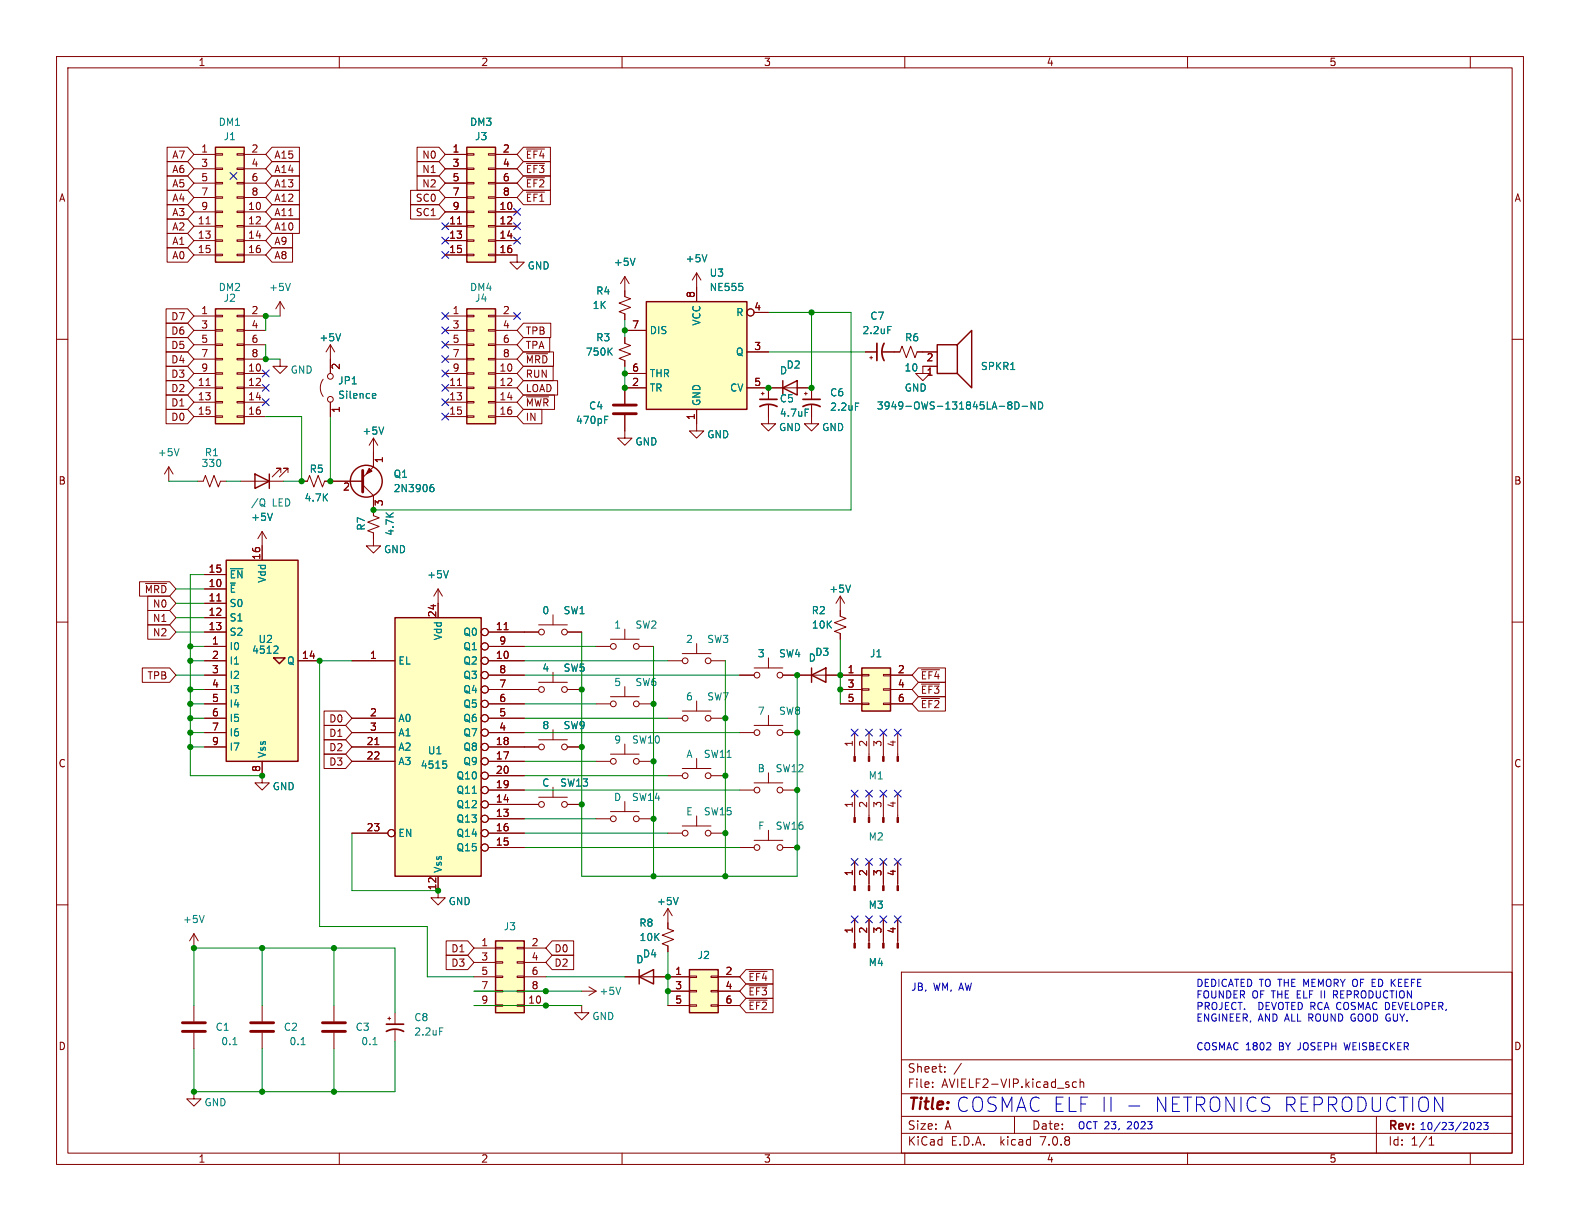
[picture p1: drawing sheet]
<svg xmlns="http://www.w3.org/2000/svg" width="279mm" height="216mm" viewBox="0 0 279 216" stroke-linecap="round" stroke-linejoin="round" font-family="sans-serif">
<path d="M0 0h279.4v215.9h-279.4z" fill="#fff" stroke="#fff" stroke-width=".18"/>
<g fill="none" stroke="#840000" stroke-width=".18">
<path d="M10 10h259.4v195.9h-259.4zM12 12h255.4v191.9h-255.4zM60 10v2M110 10v2M160 10v2M210 10v2M260 10v2M10 60h2M267.4 60h2M153 62.2h2.1M153.8 63.2h.5M154.1 63v.5"/>
<path d="M156.1 62.2h3l.4-1 .8 2 .7-2 .8 2 .4-1h1M163.2 64.8v1.2h1.3l-1.3 1.3-1.3-1.3h1.3M10 110h2M267.4 110h2M10 160h2M267.4 160h2M159.4 171.9h108v32h-108zM159.4 197.4h108M159.4 193.4h108M159.4 187.4h108M164.9 192.1v.2M164.9 191.4v.1"/>
<path d="M167.1 189.4v.2M167.1 188.7v.1M170 188l-1.3 1.9M179.4 197.4v3M190.4 191.4l-.5-.1-.3 .3v.4l.2 .2h.6M191 191.4l.2-.1 .4 .1v.9M191 190.8v1.5M243.4 197.4v6.5M60 203.9v2M110 203.9v2M159.4 200.4h108M160 203.9v2"/>
<path d="M210 203.9v2M252.7 202.5h.9M252.7 201.4l.4-.4v1.5M260 203.9v2"/>
</g>
<path d="M155.1 60.7v3.1M156.3 60.7a3.2 3.2 0 0 0 0 3.1" fill="none" stroke="#840000" stroke-width=".3"/>
<path d="M157 57.7h.6" fill="none" stroke="#008484" stroke-width=".18"/>
<path d="M40 99.1h12.7v35.5h-12.7z" fill="#ffffc2" stroke="#ffffc2" stroke-width=".18"/>
<path d="M48.4 116.3h2l-1 1z" fill="#ffffc2"/>
<g fill="none" stroke="#840000" stroke-width=".25">
<path d="M38.1 26h5.1v20.4h-5.1zM82.5 26h5.1v20.4h-5.1zM38.1 54.6h5.1v20.3h-5.1zM82.5 54.6h5.1v20.3h-5.1zM114.3 53.3h17.8v19.1h-17.8zM138.4 68.6l2.6-1.3v2.6zM138.4 67.3v2.6M165.7 61h3.6v5h-3.6zM169.3 61l2.5-2.6v10.2l-2.5-2.6M40 99.1h12.7v35.5h-12.7zM45.1 83.8l2.5 1.3-2.5 1.3zM47.6 83.8v2.6"/>
<path d="M48.4 116.3h2l-1 1zM69.8 109.2h15.3v45.7h-15.3zM143.5 119.4l2.5-1.3v2.6zM143.5 118.1v2.6M152.4 118.1h5.1v7.6h-5.1zM87.6 166.4h5.1v12.7h-5.1zM113 172.7l2.6-1.2v2.5zM113 171.5v2.5M121.9 171.5h5.1v7.6h-5.1z"/>
<circle cx="64.8" cy="85.1" r="2.82"/>
</g>
<g fill="none" stroke="#840000" stroke-width=".18">
<path d="M29.5 36.2h3.7l1.1 1.3-1.1 1.2h-3.7zM29.5 33.7h3.7l1.1 1.2-1.1 1.3h-3.7zM29.5 31.1h3.7l1.1 1.3-1.1 1.3h-3.7zM29.5 26h3.7l1.1 1.3-1.1 1.3h-3.7zM29.5 28.6h3.7l1.1 1.2-1.1 1.3h-3.7zM29.5 38.7h3.7l1.1 1.3-1.1 1.3h-3.7zM34.3 27.3h3.8M34.3 37.5h3.8M34.3 29.8h3.8M34.3 32.4h3.8M34.3 34.9h3.8M36.4 39.6h.8"/>
<path d="M38.1 39.9h1.3v.2h-1.3zM38.1 37.3h1.3v.3h-1.3zM38.1 34.8h1.3v.3h-1.3zM38.1 32.3h1.3v.2h-1.3zM38.1 29.7h1.3v.3h-1.3zM38.1 27.2h1.3v.2h-1.3zM41.9 39.9h1.3v.2h-1.3zM41.9 37.3h1.3v.3h-1.3zM41.9 34.8h1.3v.3h-1.3zM41.9 32.3h1.3v.2h-1.3zM41.9 29.7h1.3v.3h-1.3zM41.9 27.2h1.3v.2h-1.3z"/>
<path d="M43.2 27.3h3.8M43.2 37.5h3.8M43.2 29.8h3.8M43.2 32.4h3.8M43.2 34.9h3.8M48.1 36.2h4.8v2.5h-4.8l-1.1-1.2zM48.1 38.7h4.8v2.6h-4.8l-1.1-1.3zM48.1 26h4.8v2.6h-4.8l-1.1-1.3zM48.1 28.6h4.8v2.5h-4.8l-1.1-1.3zM48.1 33.7h4.8v2.5h-4.8l-1.1-1.3zM48.1 31.1h4.8v2.6h-4.8l-1.1-1.3zM72.6 33.7h5l1.1 1.2-1.1 1.3h-5z"/>
<path d="M72.6 36.2h5l1.1 1.3-1.1 1.2h-5zM73.8 26h3.8l1.1 1.3-1.1 1.3h-3.8zM73.8 28.6h3.8l1.1 1.2-1.1 1.3h-3.8zM73.8 31.1h3.8l1.1 1.3-1.1 1.3h-3.8zM78.7 27.3h3.8M78.7 37.5h3.8M78.7 29.8h3.8M78.7 32.4h3.8M78.7 34.9h3.8M80.9 39.6h.7M82.5 39.9h1.3v.2h-1.3zM82.5 37.3h1.3v.3h-1.3z"/>
<path d="M82.5 34.8h1.3v.3h-1.3zM82.5 32.3h1.3v.2h-1.3zM82.5 29.7h1.3v.3h-1.3zM82.5 27.2h1.3v.2h-1.3zM86.4 39.9h1.2v.2h-1.2zM86.4 37.3h1.2v.3h-1.2zM86.4 34.8h1.2v.3h-1.2zM86.4 32.3h1.2v.2h-1.2zM86.4 29.7h1.2v.3h-1.2zM86.4 27.2h1.2v.2h-1.2zM87.6 27.3h3.8M87.6 37.5h3.8"/>
<path d="M87.6 29.8h3.8M87.6 32.4h3.8M87.6 34.9h3.8M92.6 33.7h4.7v2.5h-4.7l-1.2-1.3zM92.6 31.1h4.7v2.6h-4.7l-1.2-1.3zM92.6 26h4.7v2.6h-4.7l-1.2-1.3zM92.6 28.6h4.7v2.5h-4.7l-1.2-1.3zM93.1 34h3.2M93.1 31.4h3.2M93.1 26.4h3.2M93.1 28.9h3.2M29.4 57.1h3.8l1.1 1.3-1.1 1.3h-3.8z"/>
<path d="M29.4 59.7h3.8l1.1 1.3-1.1 1.2h-3.8zM29.4 54.6h3.8l1.1 1.3-1.1 1.3h-3.8zM29.5 41.3h3.7l1.1 1.2-1.1 1.3h-3.7zM29.5 43.8h3.7l1.1 1.3-1.1 1.3h-3.7zM34.3 40h3.8M34.3 42.5h3.8M34.3 45.1h3.8M34.3 55.9h3.8M34.3 58.4h3.8M38.1 45h1.3v.2h-1.3zM38.1 42.4h1.3v.3h-1.3zM38.1 58.3h1.3v.2h-1.3z"/>
<path d="M38.1 55.8h1.3v.2h-1.3zM41.9 45h1.3v.2h-1.3zM41.9 42.4h1.3v.3h-1.3zM41.9 58.3h1.3v.2h-1.3zM41.9 55.8h1.3v.2h-1.3zM43.2 40h3.8M43.2 42.5h3.8M43.2 45.1h3.8M43.2 55.9h3.8M43.2 58.4h3.8M48.1 43.8h3.6v2.6h-3.6l-1.1-1.3zM48.1 41.3h3.6v2.5h-3.6l-1.1-1.3z"/>
<path d="M49.5 53.3l-.7 1.3M49.5 53.3v2.6M49.5 53.3l.8 1.3M78.7 40h3.8M78.7 42.5h3.8M78.7 45.1h3.8M78.7 55.9h3.8M78.7 58.4h3.8M82.5 45h1.3v.2h-1.3zM82.5 42.4h1.3v.3h-1.3zM82.5 58.3h1.3v.2h-1.3zM82.5 55.8h1.3v.2h-1.3z"/>
<path d="M86.4 45h1.2v.2h-1.2zM86.4 42.4h1.2v.3h-1.2zM86.4 58.3h1.2v.2h-1.2zM86.4 55.8h1.2v.2h-1.2zM87.6 45.1h3.8v1.3h1.3l-1.3 1.2-1.2-1.2h1.2M87.6 40h3.8M87.6 42.5h3.8M87.6 55.9h3.8M87.6 58.4h3.8M92.6 57.1h4.8v2.6h-4.8l-1.2-1.3zM92.6 59.7h4.6v2.5h-4.6l-1.2-1.2zM110.5 48.9v3.6l1 .3-2 .8 2 .8-2 .7 1 .4v1"/>
<path d="M110.5 59.7v1l1 .4-2 .7 2 .8-2 .8 1 .4v1M110.5 58.4h3.8M110.5 48.9l.8 1.3M110.5 48.9l-.8 1.3M123.2 48.3v5M123.2 48.3l.8 1.2M123.2 48.3l-.8 1.2M133.3 55.2h2.6M29.4 72.4h3.8l1.1 1.3-1.1 1.2h-3.8zM29.4 69.8h3.8l1.1 1.3-1.1 1.3h-3.8zM29.4 62.2h3.8l1.1 1.3-1.1 1.3h-3.8zM29.4 67.3h3.8l1.1 1.3-1.1 1.3h-3.8z"/>
<path d="M29.4 64.8h3.8l1.1 1.2-1.1 1.3h-3.8zM34.3 68.6h3.8M34.3 66h3.8M34.3 71.1h3.8M34.3 73.7h3.8M34.3 61h3.8M34.3 63.5h3.8M36.4 68.2h.8M38.1 73.5h1.3v.3h-1.3zM38.1 71h1.3v.2h-1.3zM38.1 68.5h1.3v.2h-1.3zM38.1 65.9h1.3v.3h-1.3z"/>
<path d="M38.1 63.4h1.3v.2h-1.3zM38.1 60.8h1.3v.3h-1.3zM41.9 73.5h1.3v.3h-1.3zM41.9 71h1.3v.2h-1.3zM41.9 68.5h1.3v.2h-1.3zM41.9 65.9h1.3v.3h-1.3zM41.9 63.4h1.3v.2h-1.3zM41.9 60.8h1.3v.3h-1.3zM43.2 68.6h3.8M43.2 66h3.8M43.2 71.1h3.8M43.2 73.7h3.8"/>
<path d="M43.2 61h3.8M43.2 63.5h3.8M49.5 63.5v1.3h1.3l-1.3 1.2-1.2-1.2h1.2M57.1 67.1a2.54 2.54 0 0 0 0 3M58.4 61v5M58.4 71.1v2.6M58.4 61l.8 1.2M58.4 61l-.7 1.2M66 77.5v5.1l-1.9 1.9M66 77.5l.8 1.2M66 77.5l-.7 1.2M78.7 68.6h3.8"/>
<path d="M78.7 66h3.8M78.7 71.1h3.8M78.7 73.7h3.8M78.7 61h3.8M78.7 63.5h3.8M80.9 68.2h.7M82.5 73.5h1.3v.3h-1.3zM82.5 71h1.3v.2h-1.3zM82.5 68.5h1.3v.2h-1.3zM82.5 65.9h1.3v.3h-1.3zM82.5 63.4h1.3v.2h-1.3zM82.5 60.8h1.3v.3h-1.3z"/>
<path d="M86.4 73.5h1.2v.3h-1.2zM86.4 71h1.2v.2h-1.2zM86.4 68.5h1.2v.2h-1.2zM86.4 65.9h1.2v.3h-1.2zM86.4 63.4h1.2v.2h-1.2zM86.4 60.8h1.2v.3h-1.2zM87.6 68.6h3.8M87.6 66h3.8M87.6 71.1h3.8M87.6 73.7h3.8M87.6 61h3.8M87.6 63.5h3.8"/>
<path d="M92.6 69.8h5.5v2.6h-5.5l-1.2-1.3zM92.6 64.8h5.2v2.5h-5.2l-1.2-1.3zM92.6 72.4h3.2v2.5h-3.2l-1.2-1.2zM92.6 67.3h6v2.6h-6l-1.2-1.3zM92.6 62.2h5.3v2.6h-5.3l-1.2-1.3zM93.1 70.2h3.9M93.1 62.5h3.7M110.5 73.4v4.1h1.3l-1.3 1.2-1.3-1.2h1.3M110.5 66h3.8M114.3 68.6h-3.8v2.8M123.2 72.4v3.8h1.3l-1.3 1.3-1.3-1.3h1.3M132.1 62.2h3.8"/>
<path d="M132.1 68.6h11.4v2M134.6 69.6h.5M134.9 69.3v.6M135.9 71.6v3.3h1.3l-1.3 1.3-1.3-1.3h1.3M135.9 68.6v2M142.2 69.6h.5M142.5 69.3v.6M143.5 71.6v3.3h1.3l-1.3 1.3-1.3-1.3h1.3M153 62.2h2.1M156.1 62.2h3M162.2 62.2h3.5M163.2 64.8h2.5"/>
<path d="M29.8 82.6l.8 1.2M29.8 82.6v2.5M29.8 82.6l-.7 1.2M34.9 85.1h1l.4-1 .8 2 .7-2 .8 2 .4-1h1M42.5 85.1h7.7M46.4 94v5.1M46.4 94l.7 1.3M46.4 94l-.8 1.3M49.7 83.6v-.8h-.8h.8l-1.6 1.5M50.9 83.6v-.8h-.7h.7l-1.5 1.5M53.3 85.1h1.1l.3-1 .8 2 .8-2 .7 2 .4-1h6.7M64.1 85.7l1.9 1.9v3.6l1.1 .4-2.1 .7 2.1 .8-2.1 .8 1 .3v2.3h1.3l-1.3 1.3-1.2-1.3h1.2"/>
<path d="M24.7 102.9h5.3l1.1 1.2-1.1 1.3h-5.3zM25.2 118.1h4.8l1.1 1.3-1.1 1.3h-4.8zM25.7 103.2h3.8M26.1 107.9h3.9l1.1 1.3-1.1 1.3h-3.9zM26.1 105.4h3.9l1.1 1.3-1.1 1.3h-3.9zM26.1 110.5h3.9l1.1 1.3-1.1 1.2h-3.9zM36.2 114.3h3.8M36.2 104.1h3.8M36.2 106.7h3.8M36.2 109.2h3.8M36.2 111.8h3.8M36.2 116.8h3.8"/>
<path d="M36.2 101.6h3.8M36.2 119.4h3.8M38.3 106.3h.8M52.7 116.8h3.8M62.2 116.8h7.6M77.5 104.1l.7 1.3M77.5 104.1v5.1M77.5 104.1l-.8 1.3M86.4 114.3h6.3M86.4 111.8h8.8M86.4 116.8h6.3M86.4 119.4h6.3"/>
<path d="M89.1 111.3h.8M95.2 110.5h5.1M97.8 108.7v1.8M97.8 118.9v1.8M100.3 111.8h2.6M105.4 114.3h2.5M107.9 113h5.1M110.5 111.3v1.7M113 114.3h2.6M118.1 116.8h2.5M120.6 115.6h5.1M123.2 113.8v1.8"/>
<path d="M125.7 116.8h2.6M130.8 119.4h2.5M133.3 118.1h5.1M135.9 116.3v1.8M138.4 119.4h14M148.6 105.4v3.6l1 .3-2 .8 2 .8-2 .7 1 .4v1M148.6 105.4l.8 1.3M148.6 105.4l-.8 1.3M152.4 119.3h1.3v.2h-1.3zM156.2 119.3h1.3v.2h-1.3zM157.5 119.4h3.8M162.4 118.1h4.8v2.6h-4.8l-1.1-1.3z"/>
<path d="M162.9 118.4h3.2M36.2 121.9h3.8M36.2 124.5h3.8M36.2 127h3.8M36.2 129.5h3.8M36.2 132.1h3.8M46.4 134.6v3.8h1.2l-1.2 1.3-1.3-1.3h1.3M57.3 128.3h3.8l1.1 1.2-1.1 1.3h-3.8zM57.3 125.7h3.8l1.1 1.3-1.1 1.3h-3.8zM57.3 133.3h3.8l1.1 1.3-1.1 1.3h-3.8zM57.3 130.8h3.8l1.1 1.3-1.1 1.3h-3.8zM62.2 127h7.6"/>
<path d="M62.2 129.5h7.6M62.2 132.1h7.6M62.2 134.6h7.6M66.3 131.7h.7M86.4 121.9h8.8M86.4 124.5h6.3M86.4 127h6.3M86.4 129.5h6.3M86.4 132.1h8.8M86.4 134.6h6.3M86.4 139.7h6.3M86.4 137.2h6.3"/>
<path d="M95.2 120.7h5.1M95.2 130.8h5.1M97.8 129v1.8M97.8 139.2v1.8M100.3 121.9h2.6M100.3 132.1h2.6M105.4 124.5h2.5M105.4 134.6h2.5M107.9 133.4h5.1M107.9 123.2h5.1M110.5 121.4v1.8M110.5 131.6v1.8"/>
<path d="M113 124.5h2.6M113 134.6h2.6M118.1 127h2.5M118.1 137.2h2.5M120.6 135.9h5.1M120.6 125.7h5.1M123.2 124v1.7M123.2 134.1v1.8M125.7 127h2.6M125.7 137.2h2.6M130.8 129.5h2.5M130.8 139.7h2.5"/>
<path d="M133.3 128.3h5.1M133.3 138.4h5.1M135.9 126.5v1.8M135.9 136.7v1.7M138.4 129.5h2.6M138.4 139.7h2.6M148.6 121.9h3.8M148.6 124.5h3.8M151.1 129.5v4.3M152.4 124.3h1.3v.3h-1.3zM152.4 121.8h1.3v.2h-1.3zM153.7 129.5v4.3"/>
<path d="M156.2 124.3h1.3v.3h-1.3zM156.2 121.8h1.3v.2h-1.3zM156.2 129.5v4.3M157.5 121.9h3.8M157.5 124.5h3.8M158.7 129.5v4.3M162.4 120.6h4.8v2.6h-4.8l-1.1-1.3zM162.4 123.2h4.8v2.5h-4.8l-1.1-1.2zM162.9 121h3.2M162.9 123.5h3.2M62.2 147.3h6.4M77.5 154.9v3.9h1.2l-1.2 1.2-1.3-1.2h1.3"/>
<path d="M86.4 144.8h6.3M86.4 142.2h8.8M86.4 149.9h6.3M86.4 147.3h6.3M95.2 141h5.1M100.3 142.2h2.6M105.4 144.8h2.5M107.9 143.5h5.1M110.5 141.7v1.8M113 144.8h2.6M118.1 147.3h2.5M120.6 146.1h5.1"/>
<path d="M123.2 144.3v1.8M125.7 147.3h2.6M130.8 149.9h2.5M133.3 148.6h5.1M135.9 146.8v1.8M138.4 149.9h2.6M151.1 140.3v4.3M151.1 152.4v4.2M153.7 140.3v4.3M153.7 152.4v4.2M156.2 140.3v4.3M156.2 152.4v4.2"/>
<path d="M158.7 140.3v4.3M158.7 152.4v4.2M34.3 165.1v2.5M34.3 177.8v2.8M34.3 165.1l.8 1.3M34.3 165.1l-.8 1.3M46.4 177.8v2.8M59.1 177.8v2.8M68.8 179.8v.5M69.8 179.1v2M78.9 168.9h3.8l1.1 1.3-1.1 1.3h-3.8zM78.9 166.4h3.8l1.1 1.2-1.1 1.3h-3.8z"/>
<path d="M83.8 172.7h3.8M83.8 175.3h3.8M83.8 177.8h3.8M83.8 167.6h3.8M83.8 170.2h3.8M87.6 177.7h1.3v.2h-1.3zM87.6 175.1h1.3v.3h-1.3zM87.6 172.6h1.3v.2h-1.3zM87.6 170.1h1.3v.2h-1.3zM87.6 167.5h1.3v.3h-1.3zM91.4 177.7h1.3v.2h-1.3zM91.4 175.1h1.3v.3h-1.3z"/>
<path d="M91.4 172.6h1.3v.2h-1.3zM91.4 170.1h1.3v.2h-1.3zM91.4 167.5h1.3v.3h-1.3zM92.7 172.7h3.8M92.7 175.3h3.8M92.7 177.8h3.8M92.7 167.6h3.8M92.7 170.2h3.8M97.6 166.4h3.8v2.5h-3.8l-1.1-1.3zM97.6 168.9h3.8v2.6h-3.8l-1.1-1.3zM102.9 177.8v1.3h1.2l-1.2 1.2-1.3-1.2h1.3M102.9 175.3h2.5"/>
<path d="M104.1 174.5l1.3 .8M105.4 175.3l-1.3 .7M110.5 172.7h11.4M118.1 160.7v3.5l1 .4-2 .8 2 .7-2 .8 1 .4v1M118.1 175.3h3.8M118.1 177.8h3.8M118.1 160.7l.8 1.2M118.1 160.7l-.8 1.2M121.9 177.7h1.3v.2h-1.3zM121.9 175.1h1.3v.3h-1.3zM121.9 172.6h1.3v.2h-1.3zM125.7 177.7h1.3v.2h-1.3z"/>
<path d="M125.7 175.1h1.3v.3h-1.3zM125.7 172.6h1.3v.2h-1.3zM127 172.7h3.8M127 175.3h3.8M127 177.8h3.8M131.9 171.4h4.8v2.6h-4.8l-1.1-1.3zM131.9 174h4.8v2.5h-4.8l-1.1-1.2zM131.9 176.5h4.8v2.6h-4.8l-1.1-1.3zM132.5 171.8h3.2M132.5 174.3h3.2M132.5 176.8h3.2M151.1 162.6v4.2"/>
<path d="M153.7 162.6v4.2M156.2 162.6v4.2M158.7 162.6v4.2M34.3 193v1.3h1.3l-1.3 1.3-1.3-1.3h1.3M34.3 182.6v2.8M46.4 182.6v2.8M59.1 182.6v2.8M68.6 180.1h.5M69.8 182.1v2.1"/>
<circle cx="132.7" cy="55.2" r=".63"/>
<circle cx="58.4" cy="70.6" r=".51"/>
<circle cx="58.4" cy="66.5" r=".51"/>
<circle cx="85.7" cy="116.8" r=".63"/>
<circle cx="85.7" cy="114.3" r=".63"/>
<circle cx="85.7" cy="119.4" r=".63"/>
<circle cx="85.7" cy="111.8" r=".63"/>
<circle cx="95.8" cy="111.8" r=".51"/>
<circle cx="99.8" cy="111.8" r=".51"/>
<circle cx="108.5" cy="114.3" r=".51"/>
<circle cx="112.5" cy="114.3" r=".51"/>
<circle cx="121.2" cy="116.8" r=".51"/>
<circle cx="125.2" cy="116.8" r=".51"/>
<circle cx="133.9" cy="119.4" r=".51"/>
<circle cx="137.9" cy="119.4" r=".51"/>
<circle cx="85.7" cy="124.5" r=".63"/>
<circle cx="85.7" cy="127" r=".63"/>
<circle cx="85.7" cy="121.9" r=".63"/>
<circle cx="85.7" cy="129.5" r=".63"/>
<circle cx="85.7" cy="132.1" r=".63"/>
<circle cx="85.7" cy="137.2" r=".63"/>
<circle cx="85.7" cy="134.6" r=".63"/>
<circle cx="85.7" cy="139.7" r=".63"/>
<circle cx="95.8" cy="132.1" r=".51"/>
<circle cx="95.8" cy="121.9" r=".51"/>
<circle cx="99.8" cy="121.9" r=".51"/>
<circle cx="99.8" cy="132.1" r=".51"/>
<circle cx="108.5" cy="124.5" r=".51"/>
<circle cx="108.5" cy="134.6" r=".51"/>
<circle cx="112.5" cy="124.5" r=".51"/>
<circle cx="112.5" cy="134.6" r=".51"/>
<circle cx="121.2" cy="127" r=".51"/>
<circle cx="121.2" cy="137.2" r=".51"/>
<circle cx="125.2" cy="127" r=".51"/>
<circle cx="125.2" cy="137.2" r=".51"/>
<circle cx="133.9" cy="129.5" r=".51"/>
<circle cx="133.9" cy="139.7" r=".51"/>
<circle cx="137.9" cy="129.5" r=".51"/>
<circle cx="137.9" cy="139.7" r=".51"/>
<circle cx="69.2" cy="147.3" r=".63"/>
<circle cx="85.7" cy="142.2" r=".63"/>
<circle cx="85.7" cy="144.8" r=".63"/>
<circle cx="85.7" cy="149.9" r=".63"/>
<circle cx="85.7" cy="147.3" r=".63"/>
<circle cx="95.8" cy="142.2" r=".51"/>
<circle cx="99.8" cy="142.2" r=".51"/>
<circle cx="108.5" cy="144.8" r=".51"/>
<circle cx="112.5" cy="144.8" r=".51"/>
<circle cx="121.2" cy="147.3" r=".51"/>
<circle cx="125.2" cy="147.3" r=".51"/>
<circle cx="133.9" cy="149.9" r=".51"/>
<circle cx="137.9" cy="149.9" r=".51"/>
</g>
<g fill="none" stroke="#008484" stroke-width=".18">
<path d="M51.3 50.1l-.4 1.3M60.2 59l-.4 1.3M112.3 45.7l-.4 1.2M125 45l-.4 1.3M131.3 50.7v.6M157 57.7h.6M31.7 79.3l-.5 1.3M66 69.6h.4l.1 .3-.7 .1M66.4 70.4h-.4M67.9 75.5l-.5 1.3M106.9 74.2h.4M106.9 73.6h.6"/>
<path d="M107.7 62.1l.6 .7M108.3 61.5l-.8 .8M142.4 72.3h.6M151.3 71.3h.6M178.7 65.3h.8M178.8 71.1l.1 .2-.1 .2M178.8 71.7l.1 .2-.1 .4M179.5 71.1a.64 .64 0 0 1 .7 .6 .64 .64 0 0 1-.7 .6zM180.8 71.9h.9M183.1 71.1v1.2l-.8-1.2v1.2M183.7 71.1a.64 .64 0 0 1 .7 .6 .64 .64 0 0 1-.7 .6zM46.6 88.3a.9 .9 0 0 1 0 1.1l.3 .2"/>
<path d="M48.2 90.7l-.5 1.3M76.1 86.2h.4l.2 .2-.1 .5h-.5M76.6 85.7l-.4 .1M40.7 100.6h2.3M48.9 114.2l.3 .3-.1 .3-.7 .7h.8M79.3 100.9l-.4 1.3M150.4 103.4l-.4 1.3M78.3 134.6h.6M78.8 135l.2 .3v.3l-.2 .2M119.9 158.7l-.4 1.3M36.1 161.9l-.4 1.2M109.8 174.6l-.5 1.2"/>
<path d="M41.2 184.7h.7M53.2 184.7h.8M65.9 184.7h.8M77.7 181.8h.6"/>
</g>
<path d="M134.4 71.9a3.2 3.2 0 0 1 3 0M134.4 70.6h3M142 71.9a3.2 3.2 0 0 1 3 0M142 70.6h3M68.3 182.4a3.2 3.2 0 0 1 3.1 0M68.3 181.1h3.1" fill="none" stroke="#840000" stroke-width=".3"/>
<g fill="#ffffc2" stroke="#ffffc2" stroke-width=".18">
<path d="M152.4 118.1h5.1v7.6h-5.1z"/>
<path d="M38.1 26h5.1v20.4h-5.1z"/>
<path d="M38.1 54.6h5.1v20.3h-5.1z"/>
<path d="M82.5 26h5.1v20.4h-5.1z"/>
<path d="M114.3 53.3h17.8v19.1h-17.8z"/>
<path d="M121.9 171.5h5.1v7.6h-5.1z"/>
<path d="M82.5 54.6h5.1v20.3h-5.1z"/>
<path d="M69.8 109.2h15.3v45.7h-15.3z"/>
<path d="M87.6 166.4h5.1v12.7h-5.1z"/>
</g>
<g fill="#840000" stroke="#840000" stroke-width=".18">
<path d="M158.6 133.8h.3v.8h-.3z"/>
<path d="M156.1 133.8h.2v.8h-.2z"/>
<path d="M153.5 133.8h.3v.8h-.3z"/>
<path d="M151 133.8h.3v.8h-.3z"/>
<path d="M158.6 156.6h.3v.9h-.3z"/>
<path d="M156.1 156.6h.2v.9h-.2z"/>
<path d="M153.5 156.6h.3v.9h-.3z"/>
<path d="M151 156.6h.3v.9h-.3z"/>
<path d="M158.6 166.8h.3v.8h-.3z"/>
<path d="M156.1 166.8h.2v.8h-.2z"/>
<path d="M153.5 166.8h.3v.8h-.3z"/>
<path d="M151 166.8h.3v.8h-.3z"/>
<path d="M158.6 144.6h.3v.8h-.3z"/>
<path d="M156.1 144.6h.2v.8h-.2z"/>
<path d="M153.5 144.6h.3v.8h-.3z"/>
<path d="M151 144.6h.3v.8h-.3z"/>
<path d="M65.3 82.8l.5 .5-1 .5z"/>
</g>
<path d="M108.5 71.6h4M108.5 73.2h4M64.1 83.2v3.8M32.3 180.8h4M32.3 182.4h4M44.3 180.8h4.1M44.3 182.4h4.1M57 180.8h4.1M57 182.4h4.1" fill="none" stroke="#840000" stroke-width=".51"/>
<path d="M235.8 175.2v1.3M235.8 175.9h.5M199.6 195.6h1.9M224 185.6h.7M224.7 184.5v.4M260.3 198.5a.68 .68 0 0 1 .4 .6 .68 .68 0 0 1-.4 .6M261.2 198.6l.5-.1 .2 .3-.7 .9h.7M262.4 198.5h.7l-.4 .5 .4 .1v.5l-.2 .1-.5-.1" fill="none" stroke="#0000c2" stroke-width=".18"/>
<g fill="none" stroke="#008400" stroke-width=".18">
<path d="M49.5 55.9h-2.5v2.5M110.5 56.5v3.2M135.9 55.2h14.6v35h-84.5M143.5 55.2v13.4M47 73.7h6.3v11.4h-3.1M47 61v2.5h2.5M58.4 73.7v11.4M110.5 64.8v3.8M135.9 62.2h17.1M29.8 85.1h5.1M40 85.1h2.5M31.1 119.4h5.1"/>
<path d="M31.1 109.2h5.1M31.1 106.7h5.1M31.1 111.8h5.1M31.1 104.1h5.1M33.7 116.8h2.5M33.7 114.3h2.5M36.2 101.6h-2.5v35.6h12.7M62.2 116.8h-5.7v47h19.1v8.9h8.2M92.7 116.8h25.4M92.7 114.3h12.7M92.7 119.4h38.1M102.9 111.8v43.1h38.1v-35.5"/>
<path d="M115.6 114.3v40.6M128.3 116.8v38.1M148.6 113v11.5M33.7 121.9h2.5M33.7 124.5h2.5M33.7 129.5h2.5M33.7 132.1h2.5M33.7 127h2.5M92.7 137.2h25.4M92.7 124.5h12.7M92.7 129.5h38.1M92.7 127h25.4"/>
<path d="M92.7 139.7h38.1M92.7 134.6h12.7M62.2 147.3v10.2h15.3M92.7 149.9h38.1M92.7 147.3h25.4M92.7 144.8h12.7M34.3 177.8v-10.2h35.5v11.5M46.4 167.6v10.2M59.1 167.6v10.2M83.8 175.3h19.1M83.8 177.8h19.1M96.5 172.7h14"/>
<path d="M118.1 168.3v9.5M46.4 185.4v7.6M59.1 185.4v7.6M69.8 184.2v8.8h-35.5v-7.6"/>
</g>
<g fill="none" stroke="#000084" stroke-width=".18">
<path d="M40.7 30.5l1.2 1.2M41.9 30.5l-1.2 1.2M78.1 39.4l1.2 1.2M79.3 39.4l-1.2 1.2M90.8 36.9l1.2 1.2M90.8 39.4l1.2 1.2M92 36.9l-1.2 1.2M92 39.4l-1.2 1.2M78.1 57.8l1.2 1.2M78.1 41.9l1.2 1.3M78.1 44.5l1.2 1.2M78.1 55.3l1.2 1.2"/>
<path d="M79.3 57.8l-1.2 1.2M79.3 41.9l-1.2 1.3M79.3 44.5l-1.2 1.2M79.3 55.3l-1.2 1.2M90.8 41.9l1.2 1.3M90.8 55.3l1.2 1.2M92 41.9l-1.2 1.3M92 55.3l-1.2 1.2M46.4 65.4l1.2 1.2M46.4 68l1.2 1.2M46.4 70.5l1.2 1.2M47.6 65.4l-1.2 1.2"/>
<path d="M47.6 68l-1.2 1.2M47.6 70.5l-1.2 1.2M78.1 62.9l1.2 1.2M78.1 65.4l1.2 1.2M78.1 70.5l1.2 1.2M78.1 60.4l1.2 1.2M78.1 68l1.2 1.2M78.1 73.1l1.2 1.2M79.3 62.9l-1.2 1.2M79.3 65.4l-1.2 1.2M79.3 70.5l-1.2 1.2M79.3 60.4l-1.2 1.2"/>
<path d="M79.3 68l-1.2 1.2M79.3 73.1l-1.2 1.2M150.5 128.9l1.2 1.2M150.5 139.7l1.2 1.2M151.7 128.9l-1.2 1.2M151.7 139.7l-1.2 1.2M153.1 139.7l1.2 1.2M153.1 128.9l1.2 1.2M154.3 139.7l-1.2 1.2M154.3 128.9l-1.2 1.2M155.6 139.7l1.2 1.2M155.6 128.9l1.2 1.2"/>
<path d="M156.8 139.7l-1.2 1.2M156.8 128.9l-1.2 1.2M158.1 139.7l1.3 1.2M158.1 128.9l1.3 1.2M159.4 139.7l-1.3 1.2M159.4 128.9l-1.3 1.2M150.5 151.8l1.2 1.2M151.7 151.8l-1.2 1.2M153.1 151.8l1.2 1.2M154.3 151.8l-1.2 1.2M155.6 151.8l1.2 1.2M156.8 151.8l-1.2 1.2"/>
<path d="M158.1 151.8l1.3 1.2M159.4 151.8l-1.3 1.2M150.5 162l1.2 1.2M151.7 162l-1.2 1.2M153.1 162l1.2 1.2M154.3 162l-1.2 1.2M155.6 162l1.2 1.2M156.8 162l-1.2 1.2M158.1 162l1.3 1.2M159.4 162l-1.3 1.2"/>
</g>
<g fill="#008400" stroke="#008400" stroke-width=".18">
<circle cx="33.7" cy="116.8" r=".46"/>
<circle cx="33.7" cy="114.3" r=".46"/>
<circle cx="53.3" cy="85.1" r=".46"/>
<circle cx="58.4" cy="85.1" r=".46"/>
<circle cx="66" cy="90.2" r=".46"/>
<circle cx="56.5" cy="116.8" r=".46"/>
<circle cx="46.4" cy="167.6" r=".46"/>
<circle cx="34.3" cy="167.6" r=".46"/>
<circle cx="46.4" cy="137.2" r=".46"/>
<circle cx="33.7" cy="132.1" r=".46"/>
<circle cx="33.7" cy="121.9" r=".46"/>
<circle cx="33.7" cy="124.5" r=".46"/>
<circle cx="33.7" cy="129.5" r=".46"/>
<circle cx="33.7" cy="127" r=".46"/>
<circle cx="118.1" cy="175.3" r=".46"/>
<circle cx="96.5" cy="177.8" r=".46"/>
<circle cx="110.5" cy="58.4" r=".46"/>
<circle cx="47" cy="63.5" r=".46"/>
<circle cx="47" cy="55.9" r=".46"/>
<circle cx="59.1" cy="193" r=".46"/>
<circle cx="34.3" cy="193" r=".46"/>
<circle cx="46.4" cy="193" r=".46"/>
<circle cx="59.1" cy="167.6" r=".46"/>
<circle cx="135.9" cy="68.6" r=".46"/>
<circle cx="110.5" cy="66" r=".46"/>
<circle cx="141" cy="119.4" r=".46"/>
<circle cx="148.6" cy="119.4" r=".46"/>
<circle cx="110.5" cy="68.6" r=".46"/>
<circle cx="128.3" cy="154.9" r=".46"/>
<circle cx="77.5" cy="157.5" r=".46"/>
<circle cx="102.9" cy="132.1" r=".46"/>
<circle cx="102.9" cy="142.2" r=".46"/>
<circle cx="96.5" cy="175.3" r=".46"/>
<circle cx="141" cy="149.9" r=".46"/>
<circle cx="115.6" cy="134.6" r=".46"/>
<circle cx="128.3" cy="127" r=".46"/>
<circle cx="102.9" cy="121.9" r=".46"/>
<circle cx="115.6" cy="124.5" r=".46"/>
<circle cx="118.1" cy="172.7" r=".46"/>
<circle cx="128.3" cy="147.3" r=".46"/>
<circle cx="115.6" cy="154.9" r=".46"/>
<circle cx="115.6" cy="144.8" r=".46"/>
<circle cx="143.5" cy="55.2" r=".46"/>
<circle cx="143.5" cy="68.6" r=".46"/>
<circle cx="148.6" cy="121.9" r=".46"/>
<circle cx="141" cy="139.7" r=".46"/>
<circle cx="141" cy="129.5" r=".46"/>
<circle cx="128.3" cy="137.2" r=".46"/>
</g>
<g font-size="3.5" fill="#0000c2">
<text x="168.9" y="196.9">COSMAC ELF II -</text>
<text x="203.8" y="196.9">NETRONICS REPRODUCTION</text>
</g>
<text font-size="2.8" fill="#840000" x="160.4" y="196.8">Title:</text>
<g font-size="2.1" fill="#840000">
<text x="160.4" y="189.9">Sheet:</text>
<text x="160.4" y="192.6">File:</text>
<text x="166.5" y="192.6">AVIELF2-VIP.kicad_sch</text>
<text x="160.4" y="202.8">KiCad</text>
<text x="160.4" y="200">Size:</text>
<text x="167.1" y="200">A</text>
<text x="168.1" y="202.8">E.D.A.</text>
<text x="177" y="202.8">kicad</text>
<text x="182.4" y="200">Date:</text>
<text x="184.2" y="202.8">7.0.8</text>
<text x="245.4" y="200.2">Rev:</text>
<text x="245.4" y="202.8">Id:</text>
<text x="249.5" y="202.8">1/1</text>
</g>
<g font-size="1.8" fill="#840000">
<text x="35" y="11.9">1</text>
<text x="85" y="11.9">2</text>
<text x="135" y="11.9">3</text>
<text x="185" y="11.9">4</text>
<text x="235" y="11.9">5</text>
<text x="30.4" y="28.3">A7</text>
<text x="35.5" y="27.1">1</text>
<text x="35.5" y="29.6">3</text>
<text x="44.4" y="27.1">2</text>
<text x="44.4" y="29.6">4</text>
<text x="48.4" y="28.3">A15</text>
<text x="74.6" y="28.3">N0</text>
<text x="79.9" y="27.1">1</text>
<text x="79.9" y="29.6">3</text>
<text x="88.8" y="27.1">2</text>
<text x="88.8" y="29.6">4</text>
<text x="92.9" y="28.3">~{EF4}</text>
<text x="10.3" y="35.9">A</text>
<text x="30.4" y="35.9">A4</text>
<text x="30.4" y="33.3">A5</text>
<text x="30.4" y="30.8">A6</text>
<text x="35.5" y="32.1">5</text>
<text x="35.5" y="34.7">7</text>
<text x="44.4" y="32.1">6</text>
<text x="44.4" y="34.7">8</text>
<text x="48.4" y="30.8">A14</text>
<text x="48.4" y="35.9">A12</text>
<text x="48.4" y="33.3">A13</text>
<text x="73.4" y="35.9">SC0</text>
<text x="74.6" y="30.8">N1</text>
<text x="74.6" y="33.3">N2</text>
<text x="79.9" y="32.1">5</text>
<text x="79.9" y="34.7">7</text>
<text x="88.8" y="32.1">6</text>
<text x="88.8" y="34.7">8</text>
<text x="92.9" y="35.9">~{EF1}</text>
<text x="92.9" y="33.3">~{EF2}</text>
<text x="92.9" y="30.8">~{EF3}</text>
<text x="267.7" y="35.9">A</text>
<text x="30.4" y="38.4">A3</text>
<text x="30.4" y="41">A2</text>
<text x="34.9" y="39.8">11</text>
<text x="35.5" y="37.2">9</text>
<text x="43.8" y="37.2">10</text>
<text x="43.8" y="39.8">12</text>
<text x="48.4" y="38.4">A11</text>
<text x="48.4" y="41">A10</text>
<text x="73.4" y="38.4">SC1</text>
<text x="79.3" y="39.8">11</text>
<text x="79.9" y="37.2">9</text>
<text x="88.2" y="37.2">10</text>
<text x="88.2" y="39.8">12</text>
<text x="30.4" y="43.5">A1</text>
<text x="30.4" y="46">A0</text>
<text x="34.9" y="42.3">13</text>
<text x="34.9" y="44.8">15</text>
<text x="43.8" y="42.3">14</text>
<text x="43.8" y="44.8">16</text>
<text x="48.4" y="46">A8</text>
<text x="48.4" y="43.5">A9</text>
<text x="79.3" y="42.3">13</text>
<text x="79.3" y="44.8">15</text>
<text x="88.2" y="42.3">14</text>
<text x="88.2" y="44.8">16</text>
<text x="122.9" y="52.8" transform="rotate(-90 122.9 52.8)">8</text>
<text x="30.2" y="59.4">D6</text>
<text x="30.2" y="56.8">D7</text>
<text x="35.5" y="55.6">1</text>
<text x="35.5" y="58.2">3</text>
<text x="44.4" y="55.6">2</text>
<text x="44.4" y="58.2">4</text>
<text x="79.9" y="55.6">1</text>
<text x="79.9" y="58.2">3</text>
<text x="88.8" y="55.6">2</text>
<text x="88.8" y="58.2">4</text>
<text x="92.9" y="59.4">TPB</text>
<text x="111.7" y="58.2">7</text>
<text x="133.3" y="55">4</text>
<text x="30.2" y="64.5">D4</text>
<text x="30.2" y="61.9">D5</text>
<text x="35.5" y="60.7">5</text>
<text x="35.5" y="63.2">7</text>
<text x="35.5" y="65.8">9</text>
<text x="43.8" y="65.8">10</text>
<text x="44.4" y="60.7">6</text>
<text x="44.4" y="63.2">8</text>
<text x="60.4" y="65.5" transform="rotate(-90 60.4 65.5)">2</text>
<text x="79.9" y="60.7">5</text>
<text x="79.9" y="63.2">7</text>
<text x="79.9" y="65.8">9</text>
<text x="88.2" y="65.8">10</text>
<text x="88.8" y="60.7">6</text>
<text x="88.8" y="63.2">8</text>
<text x="92.9" y="64.5">~{MRD}</text>
<text x="92.9" y="61.9">TPA</text>
<text x="111.7" y="65.8">6</text>
<text x="133.3" y="62">3</text>
<text x="163.8" y="64.2">2</text>
<text x="30.2" y="69.5">D2</text>
<text x="30.2" y="67">D3</text>
<text x="34.9" y="68.3">11</text>
<text x="34.9" y="70.9">13</text>
<text x="43.8" y="68.3">12</text>
<text x="43.8" y="70.9">14</text>
<text x="79.3" y="68.3">11</text>
<text x="79.3" y="70.9">13</text>
<text x="88.2" y="68.3">12</text>
<text x="88.2" y="70.9">14</text>
<text x="92.9" y="67">RUN</text>
<text x="92.9" y="69.5">LOAD</text>
<text x="111.7" y="68.3">2</text>
<text x="133.3" y="68.3">5</text>
<text x="163.8" y="66.8">1</text>
<text x="30.2" y="74.6">D0</text>
<text x="30.2" y="72.1">D1</text>
<text x="34.9" y="73.4">15</text>
<text x="43.8" y="73.4">16</text>
<text x="60.4" y="73.1" transform="rotate(-90 60.4 73.1)">1</text>
<text x="79.3" y="73.4">15</text>
<text x="88.2" y="73.4">16</text>
<text x="92.9" y="72.1">~{MWR}</text>
<text x="92.9" y="74.6">IN</text>
<text x="122.9" y="74.4" transform="rotate(-90 122.9 74.4)">1</text>
<text x="68" y="82" transform="rotate(-90 68 82)">1</text>
<text x="10.3" y="85.9">B</text>
<text x="60.6" y="87.1">2</text>
<text x="68" y="89.6" transform="rotate(-90 68 89.6)">3</text>
<text x="267.7" y="85.9">B</text>
<text x="36.8" y="101.3">15</text>
<text x="46.1" y="99.1" transform="rotate(-90 46.1 99.1)">16</text>
<text x="25.5" y="105.1">~{MRD}</text>
<text x="26.9" y="107.6">N0</text>
<text x="36.8" y="103.9">10</text>
<text x="36.8" y="106.4">11</text>
<text x="26.9" y="110.2">N1</text>
<text x="26.9" y="112.7">N2</text>
<text x="36.8" y="109">12</text>
<text x="36.8" y="111.5">13</text>
<text x="77.2" y="109.3" transform="rotate(-90 77.2 109.3)">24</text>
<text x="87.6" y="111.5">11</text>
<text x="37.4" y="114">1</text>
<text x="37.4" y="116.6">2</text>
<text x="37.4" y="119.1">3</text>
<text x="53.3" y="116.6">14</text>
<text x="65.3" y="116.6">1</text>
<text x="87.6" y="116.6">10</text>
<text x="88.2" y="119.1">8</text>
<text x="88.2" y="114">9</text>
<text x="149.8" y="119.1">1</text>
<text x="158.7" y="119.1">2</text>
<text x="26" y="120.3">TPB</text>
<text x="37.4" y="121.7">4</text>
<text x="37.4" y="124.2">5</text>
<text x="88.2" y="124.2">6</text>
<text x="88.2" y="121.7">7</text>
<text x="149.8" y="121.7">3</text>
<text x="149.8" y="124.2">5</text>
<text x="158.7" y="121.7">4</text>
<text x="158.7" y="124.2">6</text>
<text x="162.7" y="122.9">~{EF3}</text>
<text x="162.7" y="125.4">~{EF2}</text>
<text x="162.7" y="120.3">~{EF4}</text>
<text x="37.4" y="126.7">6</text>
<text x="37.4" y="129.3">7</text>
<text x="37.4" y="131.8">9</text>
<text x="58.1" y="130.5">D1</text>
<text x="58.1" y="128">D0</text>
<text x="64.7" y="131.8">21</text>
<text x="65.3" y="126.7">2</text>
<text x="65.3" y="129.3">3</text>
<text x="87.6" y="131.8">18</text>
<text x="88.2" y="129.3">4</text>
<text x="88.2" y="126.7">5</text>
<text x="10.3" y="135.9">C</text>
<text x="46.1" y="136.6" transform="rotate(-90 46.1 136.6)">8</text>
<text x="58.1" y="135.6">D3</text>
<text x="58.1" y="133">D2</text>
<text x="64.7" y="134.4">22</text>
<text x="87.6" y="134.4">17</text>
<text x="87.6" y="136.9">20</text>
<text x="150.9" y="132.2" transform="rotate(-90 150.9 132.2)">1</text>
<text x="153.4" y="132.2" transform="rotate(-90 153.4 132.2)">2</text>
<text x="156" y="132.2" transform="rotate(-90 156 132.2)">3</text>
<text x="158.5" y="132.2" transform="rotate(-90 158.5 132.2)">4</text>
<text x="267.7" y="135.9">C</text>
<text x="87.6" y="142">14</text>
<text x="87.6" y="139.4">19</text>
<text x="150.9" y="142.9" transform="rotate(-90 150.9 142.9)">1</text>
<text x="153.4" y="142.9" transform="rotate(-90 153.4 142.9)">2</text>
<text x="156" y="142.9" transform="rotate(-90 156 142.9)">3</text>
<text x="158.5" y="142.9" transform="rotate(-90 158.5 142.9)">4</text>
<text x="64.7" y="147.1">23</text>
<text x="87.6" y="144.5">13</text>
<text x="87.6" y="149.6">15</text>
<text x="87.6" y="147.1">16</text>
<text x="150.9" y="155" transform="rotate(-90 150.9 155)">1</text>
<text x="153.4" y="155" transform="rotate(-90 153.4 155)">2</text>
<text x="156" y="155" transform="rotate(-90 156 155)">3</text>
<text x="158.5" y="155" transform="rotate(-90 158.5 155)">4</text>
<text x="77.2" y="157.5" transform="rotate(-90 77.2 157.5)">12</text>
<text x="85" y="167.4">1</text>
<text x="93.9" y="167.4">2</text>
<text x="150.9" y="165.2" transform="rotate(-90 150.9 165.2)">1</text>
<text x="153.4" y="165.2" transform="rotate(-90 153.4 165.2)">2</text>
<text x="156" y="165.2" transform="rotate(-90 156 165.2)">3</text>
<text x="158.5" y="165.2" transform="rotate(-90 158.5 165.2)">4</text>
<text x="79.7" y="171.1">D3</text>
<text x="79.7" y="168.6">D1</text>
<text x="85" y="169.9">3</text>
<text x="85" y="172.5">5</text>
<text x="93.9" y="169.9">4</text>
<text x="93.9" y="172.5">6</text>
<text x="97.9" y="168.6">D0</text>
<text x="97.9" y="171.1">D2</text>
<text x="119.3" y="172.5">1</text>
<text x="128.2" y="172.5">2</text>
<text x="132.2" y="173.7">~{EF4}</text>
<text x="85" y="175">7</text>
<text x="85" y="177.5">9</text>
<text x="93.3" y="177.5">10</text>
<text x="93.9" y="175">8</text>
<text x="119.3" y="175">3</text>
<text x="119.3" y="177.5">5</text>
<text x="128.2" y="175">4</text>
<text x="128.2" y="177.5">6</text>
<text x="132.2" y="176.2">~{EF3}</text>
<text x="132.2" y="178.8">~{EF2}</text>
<text x="10.3" y="185.9">D</text>
<text x="267.7" y="185.9">D</text>
<text x="35" y="205.8">1</text>
<text x="85" y="205.8">2</text>
<text x="135" y="205.8">3</text>
<text x="185" y="205.8">4</text>
<text x="235" y="205.8">5</text>
</g>
<g font-size="1.8" fill="#008484">
<text x="38.6" y="22.5">DM1</text>
<text x="83" y="22.5">DM3</text>
<text x="39.4" y="25">J1</text>
<text x="83.9" y="25">J3</text>
<text x="93.2" y="47.9">GND</text>
<text x="108.5" y="47.2">+5V</text>
<text x="121.2" y="46.6">+5V</text>
<text x="38.6" y="51.7">DM2</text>
<text x="39.4" y="53.6">J2</text>
<text x="47.5" y="51.7">+5V</text>
<text x="83" y="51.7">DM4</text>
<text x="83.9" y="53.6">J4</text>
<text x="105.3" y="52.3">R4</text>
<text x="125.4" y="49.1">U3</text>
<text x="125.4" y="51.7">NE555</text>
<text x="104.7" y="54.8">1K</text>
<text x="114.8" y="59.3">DIS</text>
<text x="124.1" y="57.7" transform="rotate(-90 124.1 57.7)">VCC</text>
<text x="130.1" y="56.1">R</text>
<text x="152.4" y="59.3">2.2uF</text>
<text x="153.8" y="56.7">C7</text>
<text x="56.4" y="60.6">+5V</text>
<text x="103.5" y="63.1">750K</text>
<text x="105.3" y="60.6">R3</text>
<text x="130" y="63.1">Q</text>
<text x="139" y="65.4">D2</text>
<text x="159.9" y="65.9">10</text>
<text x="159.9" y="60.6">R6</text>
<text x="173.4" y="65.6">SPKR1</text>
<text x="51.3" y="66.3">GND</text>
<text x="59.7" y="68.2">JP1</text>
<text x="59.7" y="70.7">Silence</text>
<text x="114.8" y="69.4">TR</text>
<text x="114.8" y="66.9">THR</text>
<text x="124.1" y="71.9" transform="rotate(-90 124.1 71.9)">GND</text>
<text x="129" y="69.4">CV</text>
<text x="137.8" y="71.3">C5</text>
<text x="137.8" y="66.4">D</text>
<text x="146.7" y="70.3">C6</text>
<text x="159.9" y="69.4">GND</text>
<text x="64" y="77.1">+5V</text>
<text x="101.7" y="75.2">470pF</text>
<text x="104.1" y="72.6">C4</text>
<text x="125" y="77.7">GND</text>
<text x="137.7" y="76.4">GND</text>
<text x="137.8" y="73.9">4.7uF</text>
<text x="145.3" y="76.4">GND</text>
<text x="146.7" y="72.8">2.2uF</text>
<text x="154.9" y="72.6">3949-OWS-131845LA-8D-ND</text>
<text x="27.8" y="80.9">+5V</text>
<text x="35.5" y="82.8">330</text>
<text x="36.1" y="80.9">R1</text>
<text x="54.7" y="83.8">R5</text>
<text x="112.3" y="79">GND</text>
<text x="44.3" y="89.8">/Q</text>
<text x="48.1" y="89.8">LED</text>
<text x="53.8" y="88.9">4.7K</text>
<text x="69.5" y="84.7">Q1</text>
<text x="69.5" y="87.2">2N3906</text>
<text x="44.3" y="92.3">+5V</text>
<text x="64.7" y="93.9" transform="rotate(-90 64.7 93.9)">R7</text>
<text x="69.8" y="94.8" transform="rotate(-90 69.8 94.8)">4.7K</text>
<text x="67.8" y="98">GND</text>
<text x="40.5" y="105">~{E}</text>
<text x="40.5" y="107.5">S0</text>
<text x="40.5" y="102.5">~{EN}</text>
<text x="47.2" y="103.2" transform="rotate(-90 47.2 103.2)">Vdd</text>
<text x="75.4" y="102.5">+5V</text>
<text x="146.6" y="105">+5V</text>
<text x="40.5" y="110.1">S1</text>
<text x="40.5" y="112.6">S2</text>
<text x="45.6" y="113.9">U2</text>
<text x="78.3" y="113.3" transform="rotate(-90 78.3 113.3)">Vdd</text>
<text x="81.8" y="112.6">Q0</text>
<text x="95.8" y="108.8">0</text>
<text x="99.6" y="108.8">SW1</text>
<text x="108.5" y="111.4">1</text>
<text x="112.3" y="111.4">SW2</text>
<text x="121.2" y="113.9">2</text>
<text x="125" y="113.9">SW3</text>
<text x="143.4" y="108.8">R2</text>
<text x="143.5" y="111.4">10K</text>
<text x="40.5" y="115.2">I0</text>
<text x="40.5" y="117.7">I1</text>
<text x="44.5" y="115.8">4512</text>
<text x="50.7" y="117.7">Q</text>
<text x="70.4" y="117.7">EL</text>
<text x="81.8" y="117.7">Q2</text>
<text x="81.8" y="115.2">Q1</text>
<text x="95.8" y="119">4</text>
<text x="99.6" y="119">SW5</text>
<text x="133.9" y="116.4">3</text>
<text x="137.7" y="116.4">SW4</text>
<text x="142.9" y="117.2">D</text>
<text x="144.1" y="116.2">D3</text>
<text x="153.7" y="116.4">J1</text>
<text x="40.5" y="120.2">I2</text>
<text x="40.5" y="122.8">I3</text>
<text x="40.5" y="125.3">I4</text>
<text x="81.8" y="125.3">Q5</text>
<text x="81.8" y="122.8">Q4</text>
<text x="81.8" y="120.2">Q3</text>
<text x="108.5" y="121.5">5</text>
<text x="112.3" y="121.5">SW6</text>
<text x="121.2" y="124.1">6</text>
<text x="125" y="124.1">SW7</text>
<text x="40.5" y="127.9">I5</text>
<text x="40.5" y="130.4">I6</text>
<text x="70.4" y="127.9">A0</text>
<text x="70.4" y="130.4">A1</text>
<text x="81.8" y="130.4">Q7</text>
<text x="81.8" y="127.9">Q6</text>
<text x="95.8" y="129.1">8</text>
<text x="99.6" y="129.1">SW9</text>
<text x="108.5" y="131.7">9</text>
<text x="111.7" y="131.7">SW10</text>
<text x="133.9" y="126.6">7</text>
<text x="137.7" y="126.6">SW8</text>
<text x="40.5" y="132.9">I7</text>
<text x="47.2" y="134.1" transform="rotate(-90 47.2 134.1)">Vss</text>
<text x="70.4" y="132.9">A2</text>
<text x="70.4" y="135.5">A3</text>
<text x="74.3" y="136.1">4515</text>
<text x="75.6" y="133.6">U1</text>
<text x="81.8" y="135.5">Q9</text>
<text x="81.8" y="132.9">Q8</text>
<text x="121.3" y="134.2">A</text>
<text x="124.4" y="134.2">SW11</text>
<text x="133.9" y="136.8">B</text>
<text x="137.1" y="136.8">SW12</text>
<text x="48.1" y="139.9">GND</text>
<text x="80.6" y="143.1">Q12</text>
<text x="80.6" y="140.6">Q11</text>
<text x="80.6" y="138">Q10</text>
<text x="95.8" y="139.3">C</text>
<text x="99" y="139.3">SW13</text>
<text x="108.5" y="141.8">D</text>
<text x="111.7" y="141.8">SW14</text>
<text x="153.5" y="138">M1</text>
<text x="70.4" y="148.2">EN</text>
<text x="80.6" y="145.6">Q13</text>
<text x="80.6" y="148.2">Q14</text>
<text x="121.2" y="144.4">E</text>
<text x="124.4" y="144.4">SW15</text>
<text x="134" y="146.9">F</text>
<text x="137.1" y="146.9">SW16</text>
<text x="153.5" y="148.8">M2</text>
<text x="78.3" y="154.4" transform="rotate(-90 78.3 154.4)">Vss</text>
<text x="80.6" y="150.7">Q15</text>
<text x="79.2" y="160.2">GND</text>
<text x="116.1" y="160.2">+5V</text>
<text x="153.5" y="160.9">M3</text>
<text x="32.3" y="163.4">+5V</text>
<text x="89" y="164.7">J3</text>
<text x="113" y="164.1">R8</text>
<text x="113" y="166.6">10K</text>
<text x="112.4" y="170.5">D</text>
<text x="113.6" y="169.5">D4</text>
<text x="123.3" y="169.8">J2</text>
<text x="153.5" y="171">M4</text>
<text x="105.9" y="176.1">+5V</text>
<text x="38" y="182.5">C1</text>
<text x="39" y="185">0.1</text>
<text x="50.1" y="182.5">C2</text>
<text x="51.1" y="185">0.1</text>
<text x="62.8" y="182.5">C3</text>
<text x="63.8" y="185">0.1</text>
<text x="73.2" y="180.8">C8</text>
<text x="73.2" y="183.3">2.2uF</text>
<text x="104.6" y="180.6">GND</text>
<text x="36.1" y="195.8">GND</text>
</g>
<g font-size="1.8" fill="#0000c2">
<text x="161" y="175.3">JB,</text>
<text x="165" y="175.3">WM, AW</text>
<text x="211.5" y="174.6">DEDICATED TO THE MEMORY OF ED KEEFE</text>
<text x="211.5" y="176.6">FOUNDER OF THE ELF II</text>
<text x="211.5" y="178.7">PROJECT.</text>
<text x="222.6" y="178.7">DEVOTED RCA COSMAC DEVELOPER,</text>
<text x="236.4" y="176.6">REPRODUCTION</text>
<text x="211.5" y="180.7">ENGINEER,</text>
<text x="211.5" y="185.8">COSMAC 1802</text>
<text x="222.5" y="180.7">AND ALL ROUND GOOD GUY.</text>
<text x="226.3" y="185.8">BY JOSEPH</text>
<text x="238.2" y="185.8">WEISBECKER</text>
<text x="190.5" y="199.8">OCT 23,</text>
<text x="199.4" y="199.8">2023</text>
<text x="251" y="199.9">10/23/2023</text>
</g>
</svg>
